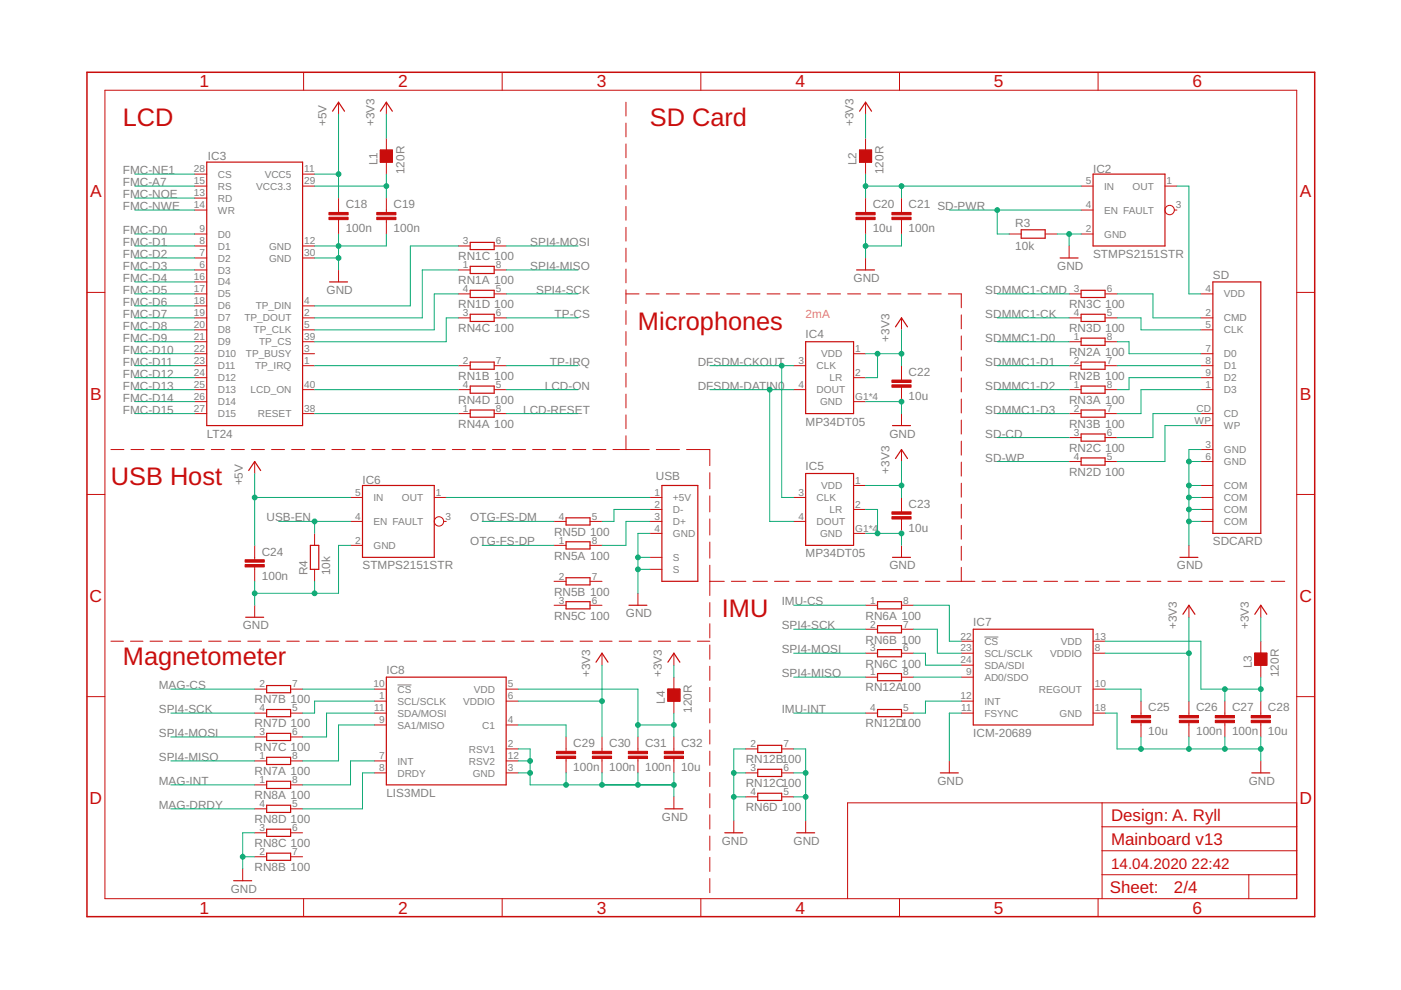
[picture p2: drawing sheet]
<svg xmlns="http://www.w3.org/2000/svg" width="297mm" height="210mm" viewBox="0 0 297 210" stroke-linecap="round" stroke-linejoin="round" font-family="sans-serif">
<path d="M208.7 135.1h3M84.3 145.2h2.9" fill="none" stroke="#808080" stroke-width=".21"/>
<g fill="none" stroke="#c90d0c" stroke-width=".21">
<path d="M22.2 19.1h252.7v171.4h-252.7zM64.4 15.3v3.8M106.5 15.3v3.8M148.6 15.3v3.8M190.7 15.3v3.8M232.8 15.3v3.8M41.3 36.9h2.5M41.3 39.5h2.5M64.2 36.9h2.5M64.2 39.5h2.5M71.8 21.7v2.5M81.9 21.7v2.5"/>
<path d="M81.9 29.3v7.6M132.7 21.7v2.9M132.7 26.1v2.9M132.7 30.5v2.9M132.7 34.9v3M132.7 39.3v3M183.5 21.7v2.5M183.5 29.3v7.6M229.2 39.5h2.6M247 39.5h2.5M41.3 52.2h2.5M41.3 54.7h2.5"/>
<path d="M41.3 42h2.5M41.3 44.5h2.5M41.3 49.6h2.5M41.3 57.2h2.5M41.3 59.8h2.5M64.2 52.2h2.5M64.2 54.7h2.5M71.8 42v3M71.8 46.6v3M71.8 57.2v2.6M81.9 42v3M81.9 46.6v3"/>
<path d="M97.2 52.2h2.5M97.2 57.2h2.5M104.8 52.2h2.5M104.8 57.2h2.5M132.7 43.8v2.9M132.7 48.2v2.9M132.7 52.6v2.9M132.7 57v3M183.5 42v3M183.5 46.6v3M183.5 54.7v2.5M191.1 42v3"/>
<path d="M191.1 46.6v3M214 49.6h2.5M221.6 49.6h2.5M226.7 52.2v2.5M229.2 44.5h2.6M229.2 49.6h2.6M249 44.5h.5M18.4 62h3.8M41.3 62.3h2.5M41.3 75h2.5M41.3 77.5h2.5M41.3 64.9h2.5"/>
<path d="M41.3 69.9h2.5M41.3 67.4h2.5M41.3 72.5h2.5M64.2 75h2.5M64.2 77.5h2.5M64.2 64.9h2.5M64.2 69.9h2.5M64.2 67.4h2.5M64.2 72.5h2.5M97.2 62.3h2.5M97.2 77.5h2.5M97.2 67.4h2.5"/>
<path d="M104.8 62.3h2.5M104.8 77.5h2.5M104.8 67.4h2.5M132.7 61.4v3M132.7 65.9v2.9M132.7 70.3v2.9M132.7 74.7v2.9M132.7 79.1v3M132.7 62.3h2.8M137 62.3h2.8M141.3 62.3h2.7M145.5 62.3h2.8"/>
<path d="M149.8 62.3h2.8M154.1 62.3h2.7M158.3 62.3h2.8M162.6 62.3h2.8M166.9 62.3h2.8M168.3 77.5h2.5M171.2 62.3h2.7M175.4 62.3h2.8M179.7 62.3h2.8M181 75h2.5M184 62.3h2.7M188.2 62.3h2.8"/>
<path d="M191.1 67.4v2.5M191.1 77.5v3.1M192.5 62.3h2.8M196.8 62.3h2.8M201.1 62.3h2.7v3M203.8 66.8v2.9M203.8 71.2v3M203.8 75.7v3M226.7 62.3h2.5M226.7 77.5h2.5M226.7 67.4h2.5M226.7 72.5h2.5"/>
<path d="M234.3 62.3h2.5M234.3 77.5h2.5M234.3 67.4h2.5M234.3 72.5h2.5M254.6 62.3h2.6M254.6 75h2.6M254.6 77.5h2.6M254.6 69.9h2.6M254.6 67.4h2.6M274.9 62h3.8M23.5 95.3h2.8M27.8 95.3h2.7"/>
<path d="M32 95.3h2.8M36.3 95.3h2.8M40.6 95.3h2.7M41.3 87.7h2.5M41.3 80.1h2.5M41.3 82.6h2.5M41.3 85.2h2.5M44.8 95.3h2.8M49.1 95.3h2.7M53.3 95.3h2.8M54 97.9v2.5M57.6 95.3h2.7"/>
<path d="M61.8 95.3h2.8M64.2 87.7h2.5M64.2 82.6h2.5M66.1 95.3h2.8M70.4 95.3h2.7M74.6 95.3h2.8M78.9 95.3h2.7M83.1 95.3h2.8M87.4 95.3h2.7M91.6 95.3h2.8M95.9 95.3h2.8M97.2 87.7h2.5"/>
<path d="M97.2 82.6h2.5M100.2 95.3h2.7M104.4 95.3h2.8M104.8 87.7h2.5M104.8 82.6h2.5M108.7 95.3h2.7M112.9 95.3h2.8M117.2 95.3h2.8M121.4 95.3h2.8M125.7 95.3h2.8M130 95.3h7.6M132.7 83.6v2.9"/>
<path d="M132.7 88v2.9M132.7 92.4v2.9M139.1 95.3h5M145.6 95.3h4.9v3.4M168.3 82.6h2.5M181 80.1h2.5M181 85.2h2.5M191.1 82.1v3.1M191.1 87.7v2.5M191.1 95.3v2.6M203.8 80.1v3M203.8 84.6v3"/>
<path d="M203.8 89.1v2.9M203.8 93.5v3M203.8 98v2.9M226.7 87.7h2.5M226.7 82.6h2.5M226.7 97.9h2.5M226.7 92.8h2.5M234.3 87.7h2.5M234.3 82.6h2.5M234.3 97.9h2.5M234.3 92.8h2.5M254.6 95.3h2.6"/>
<path d="M254.6 87.7h2.6M254.6 80.1h2.6M254.6 82.6h2.6M254.6 97.9h2.6M254.6 90.2h2.6M18.4 104.8h3.8M54 115.6v3.1M66.7 113.1v2.5M74.3 105.5h2.6M74.3 110.6h2.6M74.3 115.6h2.6M92.1 105.5h2.5"/>
<path d="M94.1 110.6h.5M117.5 110.6h2.5M117.5 115.6h2.5M125.1 110.6h2.5M125.1 115.6h2.5M137.8 105.5h2.5M137.8 108h2.5M137.8 110.6h2.5M137.8 113.1h2.5M137.8 118.2h2.5M150.5 100.2v3.4M150.5 105.1v3.4"/>
<path d="M150.5 110v3.4M150.5 114.9v3.4M150.5 119.8v6.5M168.3 105.5h2.5M168.3 110.6h2.5M181 102.9h2.5M181 108h2.5M181 113.1h2.5M191.1 105.5v3M191.1 110v3.1M191.1 115.6v2.6M203.8 102.4v3"/>
<path d="M203.8 106.9v3M203.8 111.4v2.9M203.8 115.8v3M252.1 115.6v2.6M254.6 102.9h2.6M254.6 105.5h2.6M254.6 108h2.6M254.6 110.6h2.6M274.9 104.8h3.8M23.5 136h2.7M27.7 136h2.6M31.8 136h2.7"/>
<path d="M35.9 136h2.7M40.1 136h2.6M44.2 136h2.7M48.4 136h2.6M52.5 136h2.7M54 120.2v3.1M54 128.3v2.6M56.7 136h2.6M60.8 136h2.7M65 136h2.6M66.7 120.7v2.6M69.1 136h2.7"/>
<path d="M73.3 136h2.6M77.4 136h2.6M81.5 136h2.7M85.7 136h2.6M89.8 136h2.7M94 136h2.6M98.1 136h2.7M102.3 136h2.6M106.4 136h2.7M110.6 136h2.6M114.7 136h2.6M117.5 123.3h2.5"/>
<path d="M117.5 128.3h2.5M118.8 136h2.7M123 136h2.6M125.1 123.3h2.5M125.1 128.3h2.5M127.1 136h2.7M127.6 138.5v2.5M131.3 136h2.6M135.3 125.8v2.5M135.4 136h2.7M137.8 120.7h2.5M139.6 136h2.6"/>
<path d="M142.9 138.5v2.5M143.7 136h2.6M147.8 136h2.7M150.5 127.8v2.9M150.5 132.2v3.1M150.5 136.8v3M150.5 123.3h3.1M155.1 123.3h3M159.6 123.3h3.1M164.2 123.3h3.1M168.8 123.3h3M173.3 123.3h3.1"/>
<path d="M177.9 123.3h3.1M182.5 123.3h3M183.5 128.3h2.6M183.5 138.5h2.6M183.5 133.4h2.6M187 123.3h3.1M191.1 128.3h2.6M191.1 138.5h2.6M191.1 133.4h2.6M191.6 123.3h3.1M196.2 123.3h3.1M200.7 123.3h6"/>
<path d="M203.8 136h2.6M203.8 120.3v3M203.8 138.5h2.6M208.2 123.3h2.9M212.6 123.3h2.9M217 123.3h2.8M221.3 123.3h2.9M225.7 123.3h2.9M230.1 123.3h2.9M231.8 136h2.5M231.8 138.5h2.5M234.5 123.3h2.9"/>
<path d="M238.9 123.3h2.8M243.2 123.3h2.9M247.6 123.3h2.9M252 123.3h2.9M252.1 128.3v2.6M256.4 123.3h2.8M260.8 123.3h2.8M265.1 123.3h2.9M267.3 128.3v2.6M267.3 136v7.6M269.5 123.3h2.9M18.4 147.7h3.8"/>
<path d="M54 146.1h2.5M54 151.2h2.5M54 156.3h2.5M61.6 146.1h2.6M61.6 151.2h2.6M61.6 156.3h2.6M79.4 146.1h2.5M79.4 151.2h2.5M79.4 148.7h2.5M79.4 153.7h2.5M107.3 146.1h2.6M107.3 148.7h2.6"/>
<path d="M107.3 158.8h2.6M107.3 153.7h2.6M120 156.3v3M127.6 156.3v3M135.3 156.3v3M142.9 143.6v7.6M142.9 156.3v3M150.5 141.3v3M150.5 145.8v3M150.5 150.3v3M150.5 154.8v3M150.5 159.3v3"/>
<path d="M158.1 158.8h2.6M165.7 158.8h2.6M183.5 143.6h2.6M183.5 151.2h2.6M191.1 143.6h2.6M191.1 151.2h2.6M203.8 141h2.6M203.8 143.6h2.6M203.8 151.2h2.6M203.8 148.7h2.6M231.8 146.1h2.5M231.8 151.2h2.5"/>
<path d="M241.9 148.7v3M241.9 153.2v3.1M252.1 148.7v3M252.1 153.2v3.1M259.7 148.7v3M259.7 153.2v3.1M267.3 148.7v3M267.3 153.2v3.1M274.9 147.7h3.8M54 161.3h2.5M54 166.4h2.5M54 171.5h2.5"/>
<path d="M54 176.6h2.5M61.6 161.3h2.6M61.6 166.4h2.6M61.6 171.5h2.6M61.6 176.6h2.6M79.4 163.9h2.5M79.4 161.3h2.5M107.3 163.9h2.6M107.3 161.3h2.6M120 160.8v3.1M127.6 160.8v3.1M135.3 160.8v3.1"/>
<path d="M142.9 160.8v3.1M142.9 169v2.5M150.5 163.8v3M150.5 168.3v3M150.5 172.8v3M150.5 177.3v3M155.6 174v2.6M158.1 163.9h2.6M158.1 169h2.6M165.7 163.9h2.6M165.7 169h2.6M170.8 174v2.6"/>
<path d="M201.3 161.3v2.6M233.7 170.2v20.3M233.7 175.3h41.2M267.3 161.3v2.6M274.9 170.2h-95.2v20.3M51.5 184.2v2.5M54 181.7h2.5M61.6 181.7h2.6M64.4 190.5v3.9M106.5 190.5v3.9M148.6 190.5v3.9M150.5 181.8v3"/>
<path d="M150.5 186.3v3M190.7 190.5v3.9M232.8 190.5v3.9M233.7 185.5h41.2M233.7 180.4h41.2M264.8 185.5v5"/>
<circle cx="248" cy="44.5" r=".99"/>
<circle cx="93.1" cy="110.6" r=".99"/>
</g>
<path d="M18.4 15.3h260.3v179.1h-260.3z" fill="none" stroke="#c90d0c" stroke-width=".32"/>
<g fill="none" stroke="#c90d0c" stroke-width=".25">
<path d="M43.8 34.4h20.4v55.8h-20.4zM70.5 23.6l1.3-1.9 1.2 1.9M80.6 31.8h2.6v2.6h-2.6zM80.6 23.6l1.3-1.9 1.3 1.9M182.2 31.8h2.6v2.6h-2.6zM182.2 23.6l1.3-1.9 1.3 1.9M231.8 36.9h15.2v15.3h-15.2zM69.9 59.8h3.8M99.7 51.4h5.1v1.5h-5.1zM99.7 56.5h5.1v1.5h-5.1zM181.6 57.2h3.8M216.5 48.7h5.1v1.8h-5.1z"/>
<path d="M224.8 54.7h3.8M257.2 59.8h10.1v53.3h-10.1zM99.7 61.6h5.1v1.5h-5.1zM99.7 66.6h5.1v1.6h-5.1zM99.7 76.8h5.1v1.5h-5.1zM170.8 72.5h10.2v15.2h-10.2zM189.9 69.3l1.2-1.9 1.3 1.9M229.2 61.6h5.1v1.5h-5.1zM229.2 66.6h5.1v1.6h-5.1zM229.2 71.7h5.1v1.5h-5.1zM229.2 76.8h5.1v1.5h-5.1zM52.7 99.8l1.3-1.9 1.3 1.9"/>
<path d="M99.7 81.9h5.1v1.5h-5.1zM99.7 86.9h5.1v1.6h-5.1zM189.2 90.2h3.8M189.9 97.2l1.2-1.9 1.3 1.9M229.2 81.9h5.1v1.5h-5.1zM229.2 86.9h5.1v1.6h-5.1zM229.2 92h5.1v1.5h-5.1zM229.2 97.1h5.1v1.5h-5.1zM65.8 115.6h1.8v5.1h-1.8zM76.9 102.9h15.2v15.3h-15.2zM120 109.8h5.1v1.5h-5.1zM120 114.9h5.1v1.5h-5.1z"/>
<path d="M140.3 102.9h7.7v20.4h-7.7zM170.8 100.4h10.2v15.2h-10.2zM189.2 118.2h3.8M250.2 118.2h3.8M52.1 130.9h3.8M120 122.5h5.1v1.5h-5.1zM120 127.6h5.1v1.5h-5.1zM133.3 128.3h3.9M186.1 127.6h5v1.5h-5zM186.1 132.7h5v1.5h-5zM186.1 137.7h5v1.6h-5zM206.4 133.4h25.4v20.3h-25.4z"/>
<path d="M250.8 130.2l1.3-1.9 1.2 1.9M266 130.2l1.3-1.9 1.3 1.9M266 138.5h2.6v2.5h-2.6zM56.5 145.4h5.1v1.5h-5.1zM56.5 150.4h5.1v1.6h-5.1zM56.5 155.5h5.1v1.5h-5.1zM81.9 143.6h25.4v22.8h-25.4zM126.4 140.4l1.2-1.9 1.3 1.9M141.6 146.1h2.5v2.6h-2.5zM141.6 140.4l1.3-1.9 1.2 1.9M160.7 158h5v1.6h-5zM186.1 142.8h5v1.5h-5z"/>
<path d="M186.1 150.4h5v1.6h-5zM56.5 160.6h5.1v1.5h-5.1zM56.5 165.7h5.1v1.5h-5.1zM56.5 170.7h5.1v1.6h-5.1zM56.5 175.8h5.1v1.5h-5.1zM141 171.5h3.8M153.7 176.6h3.8M160.7 163.1h5v1.5h-5zM160.7 168.2h5v1.5h-5zM168.9 176.6h3.8M199.4 163.9h3.8M265.4 163.9h3.8"/>
<path d="M49.6 186.7h3.8M56.5 180.9h5.1v1.5h-5.1z"/>
</g>
<g fill="#c90d0c" stroke="#c90d0c" stroke-width=".21">
<path d="M69.7 46.1h4.1v.5h-4.1z"/>
<path d="M69.7 45h4.1v.6h-4.1z"/>
<path d="M80.6 31.8h2.6v2.6h-2.6z"/>
<path d="M79.9 46.1h4v.5h-4z"/>
<path d="M79.9 45h4v.6h-4z"/>
<path d="M182.2 31.8h2.6v2.6h-2.6z"/>
<path d="M189.1 46.1h4.1v.5h-4.1z"/>
<path d="M189.1 45h4.1v.6h-4.1z"/>
<path d="M181.5 46.1h4v.5h-4z"/>
<path d="M181.5 45h4v.6h-4z"/>
<path d="M52 119.7h4v.5h-4z"/>
<path d="M52 118.7h4v.5h-4z"/>
<path d="M239.9 152.7h4v.5h-4z"/>
<path d="M239.9 151.7h4v.5h-4z"/>
<path d="M266 138.5h2.6v2.5h-2.6z"/>
<path d="M250 152.7h4.1v.5h-4.1z"/>
<path d="M250 151.7h4.1v.5h-4.1z"/>
<path d="M257.7 152.7h4v.5h-4z"/>
<path d="M257.7 151.7h4v.5h-4z"/>
<path d="M265.3 152.7h4v.5h-4z"/>
<path d="M265.3 151.7h4v.5h-4z"/>
<path d="M141.6 146.1h2.5v2.6h-2.5z"/>
<path d="M118 160.3h4v.5h-4z"/>
<path d="M118 159.3h4v.5h-4z"/>
<path d="M140.8 160.3h4.1v.5h-4.1z"/>
<path d="M140.8 159.3h4.1v.5h-4.1z"/>
<path d="M125.6 160.3h4.1v.5h-4.1z"/>
<path d="M125.6 159.3h4.1v.5h-4.1z"/>
<path d="M133.2 160.3h4.1v.5h-4.1z"/>
<path d="M133.2 159.3h4.1v.5h-4.1z"/>
<path d="M189.1 81.6h4.1v.5h-4.1z"/>
<path d="M189.1 80.6h4.1v.5h-4.1z"/>
<path d="M189.1 109.5h4.1v.5h-4.1z"/>
<path d="M189.1 108.5h4.1v.5h-4.1z"/>
</g>
<g fill="none" stroke="#0dab76" stroke-width=".21">
<path d="M28.6 36.9h12.7M28.6 39.5h12.7M66.7 36.9h5.1M66.7 39.5h15.2M71.8 24.2v17.8M81.9 24.2v5.1M81.9 36.9v5.1M183.5 24.2v5.1M183.5 36.9v5.1M183.5 39.5h45.7M191.1 39.5v2.5M249.5 39.5h2.6v22.8h2.5"/>
<path d="M28.6 54.7h12.7M28.6 52.2h12.7M28.6 49.6h12.7M28.6 57.2h12.7M28.6 42h12.7M28.6 44.5h12.7M28.6 59.8h12.7M66.7 54.7h5.1M71.8 49.6v7.6M81.9 49.6v2.6h-15.2M97.2 52.2h-10.2v12.7h-20.3M97.2 57.2h-7.7v10.2h-22.8"/>
<path d="M107.3 52.2h15.3M107.3 57.2h15.3M183.5 49.6v5.1M191.1 49.6v2.6h-7.6M201.3 44.5h27.9M211.4 44.5v5.1h2.6M224.1 49.6h5.1M226.7 49.6v2.6M28.6 75h12.7M28.6 62.3h12.7M28.6 64.9h12.7M28.6 67.4h12.7"/>
<path d="M28.6 69.9h12.7M28.6 72.5h12.7M28.6 77.5h12.7M66.7 77.5h30.5M97.2 62.3h-5.1v7.6h-25.4M97.2 67.4h-2.6v5.1h-27.9M107.3 62.3h15.3M107.3 67.4h15.3M107.3 77.5h15.3M150.5 77.5h17.8M165.7 77.5v28h2.6M183.5 75h7.6"/>
<path d="M186.1 75v5.1h-2.6M191.1 69.9v7.6M211.4 62.3h15.3M211.4 67.4h15.3M211.4 72.5h15.3M211.4 77.5h15.3M236.8 72.5h2.6v2.5h15.2M236.8 67.4h5.1v2.5h12.7M236.8 62.3h7.7v5.1h10.1M236.8 77.5h17.8M28.6 80.1h12.7M28.6 85.2h12.7"/>
<path d="M28.6 82.6h12.7M28.6 87.7h12.7M66.7 82.6h30.5M66.7 87.7h30.5M107.3 82.6h15.3M107.3 87.7h15.3M150.5 82.6h17.8M163.2 82.6v28h5.1M183.5 85.2h7.6v2.5M191.1 97.9v7.6M211.4 97.9h15.3M211.4 82.6h15.3"/>
<path d="M211.4 87.7h15.3M211.4 92.8h15.3M252.1 97.9h2.5M254.6 95.3h-2.5v20.3M254.6 80.1h-15.2v2.5h-2.6M254.6 90.2h-7.6v7.7h-10.2M254.6 82.6h-12.7v5.1h-5.1M254.6 87.7h-10.1v5.1h-7.7M54 105.5h20.3M54 100.4v15.2M59.1 110.6h15.2M66.7 110.6v2.5"/>
<path d="M74.3 115.6h-2.5v10.2h-17.8M94.6 105.5h43.2M102.2 110.6h15.3M102.2 115.6h15.3M135.3 118.2h2.5M137.8 108h-7.6v2.6h-2.6M137.8 110.6h-5.1v5h-5.1M137.8 113.1h-2.5v12.7M183.5 113.1h7.6v2.5M183.5 108h2.6v5.1M183.5 102.9h7.6M252.1 102.9h2.5"/>
<path d="M252.1 105.5h2.5M252.1 108h2.5M252.1 110.6h2.5M54 123.3v5M66.7 123.3v2.5M135.3 120.7h2.5M168.3 138.5h15.2M168.3 133.4h15.2M168.3 128.3h15.2M193.7 138.5h2.5v2.5h7.6M193.7 133.4h5v5.1h5.1M193.7 128.3h7.6v7.7h2.5"/>
<path d="M234.3 138.5h17.8M234.3 136h20.3v10.1h12.7M252.1 130.9v17.8M267.3 130.9v5.1M36.2 151.2h17.8M36.2 146.1h17.8M36.2 156.3h17.8M64.2 146.1h15.2M79.4 148.7h-12.7v2.5h-2.5M79.4 153.7h-7.6v7.6h-7.6M79.4 151.2h-10.2v5.1h-5M109.9 148.7h17.7"/>
<path d="M109.9 146.1h25.4v10.2M109.9 158.8h2.5v7.6h30.5M109.9 153.7h10.1v2.6M127.6 141v15.3M135.3 153.7h7.6M142.9 141v2.6M142.9 151.2v5.1M158.1 158.8h-2.5v15.2M168.3 151.2h15.2M168.3 158.8h2.5v15.2M168.3 143.6h15.2M193.7 143.6h10.1"/>
<path d="M203.8 148.7h-7.6v2.5h-2.5M203.8 151.2h-2.5v10.1M234.3 151.2h2.5v7.6h30.5M234.3 146.1h7.6v2.6M241.9 156.3v2.5M252.1 156.3v2.5M259.7 146.1v2.6M259.7 156.3v2.5M267.3 143.6v5.1M267.3 156.3v5M36.2 166.4h17.8M36.2 161.3h17.8"/>
<path d="M36.2 171.5h17.8M54 176.6h-2.5v7.6M79.4 163.9h-2.5v7.6h-12.7M79.4 161.3h-5.1v5.1h-10.1M109.9 163.9h2.5M109.9 161.3h2.5M120 163.9v2.5M127.6 163.9v2.5M135.3 163.9v2.5M142.9 163.9v5.1M155.6 163.9h2.5M155.6 169h2.5"/>
<path d="M168.3 163.9h2.5M168.3 169h2.5M51.5 181.7h2.5"/>
</g>
<g fill="#0dab76" stroke="#0dab76" stroke-width=".21">
<circle cx="252.1" cy="138.5" r=".51"/>
<circle cx="127.6" cy="148.7" r=".51"/>
<circle cx="186.1" cy="75" r=".51"/>
<circle cx="191.1" cy="75" r=".51"/>
<circle cx="191.1" cy="102.9" r=".51"/>
<circle cx="71.8" cy="52.2" r=".51"/>
<circle cx="71.8" cy="54.7" r=".51"/>
<circle cx="252.1" cy="97.9" r=".51"/>
<circle cx="252.1" cy="102.9" r=".51"/>
<circle cx="252.1" cy="105.5" r=".51"/>
<circle cx="252.1" cy="108" r=".51"/>
<circle cx="252.1" cy="110.6" r=".51"/>
<circle cx="226.7" cy="49.6" r=".51"/>
<circle cx="183.5" cy="52.2" r=".51"/>
<circle cx="135.3" cy="118.2" r=".51"/>
<circle cx="135.3" cy="120.7" r=".51"/>
<circle cx="66.7" cy="125.8" r=".51"/>
<circle cx="54" cy="125.8" r=".51"/>
<circle cx="259.7" cy="158.8" r=".51"/>
<circle cx="252.1" cy="158.8" r=".51"/>
<circle cx="241.9" cy="158.8" r=".51"/>
<circle cx="267.3" cy="158.8" r=".51"/>
<circle cx="112.4" cy="161.3" r=".51"/>
<circle cx="112.4" cy="163.9" r=".51"/>
<circle cx="142.9" cy="166.4" r=".51"/>
<circle cx="120" cy="166.4" r=".51"/>
<circle cx="127.6" cy="166.4" r=".51"/>
<circle cx="135.3" cy="166.4" r=".51"/>
<circle cx="191.1" cy="85.2" r=".51"/>
<circle cx="191.1" cy="113.1" r=".51"/>
<circle cx="186.1" cy="113.1" r=".51"/>
<circle cx="170.8" cy="163.9" r=".51"/>
<circle cx="170.8" cy="169" r=".51"/>
<circle cx="155.6" cy="163.9" r=".51"/>
<circle cx="155.6" cy="169" r=".51"/>
<circle cx="51.5" cy="181.7" r=".51"/>
<circle cx="71.8" cy="36.9" r=".51"/>
<circle cx="54" cy="105.5" r=".51"/>
<circle cx="81.9" cy="39.5" r=".51"/>
<circle cx="211.4" cy="44.5" r=".51"/>
<circle cx="183.5" cy="39.5" r=".51"/>
<circle cx="191.1" cy="39.5" r=".51"/>
<circle cx="66.7" cy="110.6" r=".51"/>
<circle cx="259.7" cy="146.1" r=".51"/>
<circle cx="267.3" cy="146.1" r=".51"/>
<circle cx="135.3" cy="153.7" r=".51"/>
<circle cx="142.9" cy="153.7" r=".51"/>
<circle cx="165.7" cy="77.5" r=".51"/>
<circle cx="163.2" cy="82.6" r=".51"/>
</g>
<g font-size="5.4" fill="#c90d0c">
<text x="26.1" y="26.8">LCD</text>
<text x="137.8" y="26.8">SD Card</text>
<text x="135.3" y="69.9">Microphones</text>
<text x="23.5" y="102.9">USB Host</text>
<text x="153" y="130.9">IMU</text>
<text x="26.1" y="141">Magnetometer</text>
</g>
<g font-size="3.7" fill="#c90d0c">
<text x="42.3" y="18.5">1</text>
<text x="84.4" y="18.5">2</text>
<text x="126.5" y="18.5">3</text>
<text x="168.6" y="18.5">4</text>
<text x="210.7" y="18.5">5</text>
<text x="252.9" y="18.5">6</text>
<text x="19.1" y="41.9">A</text>
<text x="275.6" y="41.9">A</text>
<text x="19.1" y="84.7">B</text>
<text x="275.6" y="84.7">B</text>
<text x="19" y="127.6">C</text>
<text x="275.5" y="127.6">C</text>
<text x="19" y="170.4">D</text>
<text x="275.5" y="170.4">D</text>
<text x="42.3" y="193.7">1</text>
<text x="84.4" y="193.7">2</text>
<text x="126.5" y="193.7">3</text>
<text x="168.6" y="193.7">4</text>
<text x="210.7" y="193.7">5</text>
<text x="252.9" y="193.7">6</text>
</g>
<g font-size="3.6" fill="#c90d0c">
<text x="235.6" y="174">Design: A. Ryll</text>
<text x="235.6" y="179.1">Mainboard v13</text>
<text x="235.3" y="189.4">Sheet:</text>
<text x="248.9" y="189.3">2/4</text>
</g>
<g font-size="3.2" fill="#c90d0c">
<text x="235.6" y="184.2">14.04.2020</text>
<text x="252.6" y="184.2">22:42</text>
</g>
<g font-size="2.5" fill="#808080">
<text x="69.2" y="26.8" transform="rotate(-90 69.2 26.8)">+5V</text>
<text x="79.4" y="26.8" transform="rotate(-90 79.4 26.8)">+3V3</text>
<text x="181" y="26.8" transform="rotate(-90 181 26.8)">+3V3</text>
<text x="44.1" y="33.9">IC3</text>
<text x="80" y="35" transform="rotate(-90 80 35)">L1</text>
<text x="181.6" y="35" transform="rotate(-90 181.6 35)">L2</text>
<text x="26.1" y="42">FMC-NOE</text>
<text x="26.1" y="36.9">FMC-NE1</text>
<text x="26.1" y="39.5">FMC-A7</text>
<text x="85.7" y="36.9" transform="rotate(-90 85.7 36.9)">120R</text>
<text x="187.3" y="36.9" transform="rotate(-90 187.3 36.9)">120R</text>
<text x="231.8" y="36.7">IC2</text>
<text x="26.1" y="44.5">FMC-NWE</text>
<text x="73.3" y="44.1">C18</text>
<text x="83.4" y="44.1">C19</text>
<text x="185" y="44.1">C20</text>
<text x="192.6" y="44.1">C21 SD-PWR</text>
<text x="26.1" y="49.6">FMC-D0</text>
<text x="26.1" y="52.1">FMC-D1</text>
<text x="73.3" y="49.2">100n</text>
<text x="83.4" y="49.2">100n</text>
<text x="112.4" y="52.1">SPI4-MOSI</text>
<text x="185" y="49.2">10u</text>
<text x="192.6" y="49.2">100n</text>
<text x="215.3" y="52.9">10k</text>
<text x="215.3" y="48.1">R3</text>
<text x="26.1" y="54.7">FMC-D2</text>
<text x="26.1" y="57.2">FMC-D3</text>
<text x="26.1" y="59.8">FMC-D4</text>
<text x="97.2" y="55.2">RN1C 100</text>
<text x="112.4" y="57.2">SPI4-MISO</text>
<text x="181" y="59.8">GND</text>
<text x="224.1" y="57.2">GND</text>
<text x="231.8" y="54.7">STMPS2151STR</text>
<text x="257.2" y="59.3">SD</text>
<text x="26.1" y="62.3">FMC-D5</text>
<text x="26.1" y="64.8">FMC-D6</text>
<text x="69.2" y="62.3">GND</text>
<text x="97.2" y="60.3">RN1A 100</text>
<text x="97.2" y="65.4">RN1D 100</text>
<text x="113.7" y="62.3">SPI4-SCK</text>
<text x="208.9" y="62.3">SDMMC1-CMD</text>
<text x="226.7" y="65.4">RN3C 100</text>
<text x="26.1" y="67.4">FMC-D7</text>
<text x="26.1" y="69.9">FMC-D8</text>
<text x="97.2" y="70.4">RN4C 100</text>
<text x="117.6" y="67.4">TP-CS</text>
<text x="170.8" y="71.7">IC4</text>
<text x="208.9" y="67.4">SDMMC1-CK</text>
<text x="226.7" y="70.4">RN3D 100</text>
<text x="26.1" y="72.5">FMC-D9</text>
<text x="26.1" y="75">FMC-D10</text>
<text x="26.1" y="77.5">FMC-D11</text>
<text x="116.6" y="77.5">TP-IRQ</text>
<text x="148" y="77.5">DFSDM-CKOUT</text>
<text x="188.6" y="72.5" transform="rotate(-90 188.6 72.5)">+3V3</text>
<text x="208.9" y="72.5">SDMMC1-D0</text>
<text x="208.9" y="77.5">SDMMC1-D1</text>
<text x="226.7" y="75.5">RN2A 100</text>
<text x="26.1" y="82.6">FMC-D13</text>
<text x="26.1" y="80.1">FMC-D12</text>
<text x="97.2" y="80.6">RN1B 100</text>
<text x="115.5" y="82.6">LCD-ON</text>
<text x="148" y="82.6">DFSDM-DATIN0</text>
<text x="192.6" y="79.7">C22</text>
<text x="208.9" y="82.6">SDMMC1-D2</text>
<text x="226.7" y="80.6">RN2B 100</text>
<text x="26.1" y="85.2">FMC-D14</text>
<text x="26.1" y="87.7">FMC-D15</text>
<text x="97.2" y="85.7">RN4D 100</text>
<text x="110.9" y="87.7">LCD-RESET</text>
<text x="192.6" y="84.8">10u</text>
<text x="208.9" y="87.7">SDMMC1-D3</text>
<text x="226.7" y="85.7">RN3A 100</text>
<text x="43.8" y="92.8">LT24</text>
<text x="97.2" y="90.7">RN4A 100</text>
<text x="170.8" y="90.2">MP34DT05</text>
<text x="188.6" y="92.8">GND</text>
<text x="208.9" y="92.8">SD-CD</text>
<text x="226.7" y="90.7">RN3B 100</text>
<text x="226.7" y="95.8">RN2C 100</text>
<text x="139.1" y="101.7">USB</text>
<text x="170.8" y="99.6">IC5</text>
<text x="188.6" y="100.4" transform="rotate(-90 188.6 100.4)">+3V3</text>
<text x="208.9" y="97.9">SD-WP</text>
<text x="226.7" y="100.9">RN2D 100</text>
<text x="51.5" y="102.9" transform="rotate(-90 51.5 102.9)">+5V</text>
<text x="76.8" y="102.7">IC6</text>
<text x="192.6" y="107.6">C23</text>
<text x="56.5" y="110.6">USB-EN</text>
<text x="99.7" y="110.6">OTG-FS-DM</text>
<text x="117.5" y="113.6">RN5D 100</text>
<text x="192.6" y="112.7">10u</text>
<text x="55.5" y="117.8">C24</text>
<text x="99.7" y="115.6">OTG-FS-DP</text>
<text x="117.5" y="118.7">RN5A 100</text>
<text x="170.8" y="118.2">MP34DT05</text>
<text x="257.2" y="115.6">SDCARD</text>
<text x="55.5" y="122.9">100n</text>
<text x="65.2" y="122" transform="rotate(-90 65.2 122)">R4</text>
<text x="70" y="122" transform="rotate(-90 70 122)">10k</text>
<text x="76.8" y="120.7">STMPS2151STR</text>
<text x="188.6" y="120.7">GND</text>
<text x="249.5" y="120.7">GND</text>
<text x="117.5" y="126.3">RN5B 100</text>
<text x="117.5" y="131.4">RN5C 100</text>
<text x="132.7" y="130.9">GND</text>
<text x="165.7" y="128.3">IMU-CS</text>
<text x="183.5" y="131.4">RN6A 100</text>
<text x="51.5" y="133.4">GND</text>
<text x="165.7" y="133.4">SPI4-SCK</text>
<text x="183.5" y="136.5">RN6B 100</text>
<text x="206.4" y="132.6">IC7</text>
<text x="249.5" y="133.4" transform="rotate(-90 249.5 133.4)">+3V3</text>
<text x="264.8" y="133.4" transform="rotate(-90 264.8 133.4)">+3V3</text>
<text x="81.9" y="142.8">IC8</text>
<text x="125.1" y="143.6" transform="rotate(-90 125.1 143.6)">+3V3</text>
<text x="140.3" y="143.6" transform="rotate(-90 140.3 143.6)">+3V3</text>
<text x="165.7" y="138.5">SPI4-MOSI</text>
<text x="165.7" y="143.6">SPI4-MISO</text>
<text x="183.5" y="141.5">RN6C 100</text>
<text x="265.4" y="141.7" transform="rotate(-90 265.4 141.7)">L3</text>
<text x="271.1" y="143.6" transform="rotate(-90 271.1 143.6)">120R</text>
<text x="33.7" y="146.1">MAG-CS</text>
<text x="54" y="149.2">RN7B 100</text>
<text x="141" y="149.3" transform="rotate(-90 141 149.3)">L4</text>
<text x="183.5" y="146.6">RN12A100</text>
<text x="33.7" y="151.2">SPI4-SCK</text>
<text x="54" y="154.2">RN7D 100</text>
<text x="146.7" y="151.2" transform="rotate(-90 146.7 151.2)">120R</text>
<text x="165.7" y="151.2">IMU-INT</text>
<text x="183.5" y="154.2">RN12D100</text>
<text x="243.4" y="155.9">10u</text>
<text x="243.4" y="150.8">C25</text>
<text x="253.6" y="155.9">100n</text>
<text x="253.6" y="150.8">C26</text>
<text x="261.2" y="155.9">100n</text>
<text x="261.2" y="150.8">C27</text>
<text x="268.8" y="155.9">10u</text>
<text x="268.8" y="150.8">C28</text>
<text x="33.7" y="156.3">SPI4-MOSI</text>
<text x="33.7" y="161.3">SPI4-MISO</text>
<text x="54" y="159.3">RN7C 100</text>
<text x="121.5" y="158.4">C29</text>
<text x="129.2" y="158.4">C30</text>
<text x="136.8" y="158.4">C31</text>
<text x="144.4" y="158.4">C32</text>
<text x="158.1" y="161.8">RN12B100</text>
<text x="206.4" y="156.3">ICM-20689</text>
<text x="33.7" y="166.4">MAG-INT</text>
<text x="54" y="164.4">RN7A 100</text>
<text x="121.5" y="163.5">100n</text>
<text x="129.2" y="163.5">100n</text>
<text x="136.8" y="163.5">100n</text>
<text x="144.4" y="163.5">10u</text>
<text x="158.1" y="166.9">RN12C100</text>
<text x="198.7" y="166.4">GND</text>
<text x="264.8" y="166.4">GND</text>
<text x="33.7" y="171.5">MAG-DRDY</text>
<text x="54" y="169.5">RN8A 100</text>
<text x="81.9" y="169">LIS3MDL</text>
<text x="158.1" y="172">RN6D 100</text>
<text x="54" y="174.5">RN8D 100</text>
<text x="54" y="179.6">RN8C 100</text>
<text x="140.3" y="174">GND</text>
<text x="153" y="179.1">GND</text>
<text x="168.3" y="179.1">GND</text>
<text x="54" y="184.7">RN8B 100</text>
<text x="48.9" y="189.3">GND</text>
</g>
<text font-size="2.5" fill="#c8c832" x="170.8" y="67.4">2mA</text>
<g font-size="2.1" fill="#808080">
<text x="41.1" y="36.6">28</text>
<text x="41.1" y="39.1">15</text>
<text x="41.1" y="41.6">13</text>
<text x="46.2" y="37.7">CS</text>
<text x="46.2" y="40.2">RS</text>
<text x="54.3" y="40.2">VCC3.3</text>
<text x="56.1" y="37.7">VCC5</text>
<text x="64.5" y="36.6">11</text>
<text x="64.5" y="39.1">29</text>
<text x="230.2" y="39.1">5</text>
<text x="234.1" y="40.2">IN</text>
<text x="240.1" y="40.2">OUT</text>
<text x="247.4" y="39.1">1</text>
<text x="41.1" y="44.2">14</text>
<text x="46.2" y="42.8">RD</text>
<text x="46.2" y="45.3">WR</text>
<text x="230.2" y="44.2">4</text>
<text x="234.1" y="45.3">EN FAULT</text>
<text x="249.3" y="44.2">3</text>
<text x="42.3" y="49.3">9</text>
<text x="42.3" y="51.8">8</text>
<text x="46.2" y="50.4">D0</text>
<text x="46.2" y="52.9">D1</text>
<text x="57" y="52.9">GND</text>
<text x="64.5" y="51.8">12</text>
<text x="98.2" y="51.8">3</text>
<text x="105.1" y="51.8">6</text>
<text x="230.2" y="49.3">2</text>
<text x="234.1" y="50.4">GND</text>
<text x="41.1" y="59.4">16</text>
<text x="42.3" y="54.3">7</text>
<text x="42.3" y="56.9">6</text>
<text x="46.2" y="55.4">D2</text>
<text x="46.2" y="58">D3</text>
<text x="57" y="55.5">GND</text>
<text x="64.5" y="54.3">30</text>
<text x="98.2" y="56.9">1</text>
<text x="105.1" y="56.9">8</text>
<text x="41.1" y="62">17</text>
<text x="41.1" y="64.5">18</text>
<text x="46.2" y="60.5">D4</text>
<text x="46.2" y="63.1">D5</text>
<text x="46.2" y="65.6">D6</text>
<text x="54.2" y="65.6">TP_DIN</text>
<text x="64.5" y="64.5">4</text>
<text x="98.2" y="62">4</text>
<text x="105.1" y="62">5</text>
<text x="227.7" y="62">3</text>
<text x="234.7" y="62">6</text>
<text x="255.6" y="62">4</text>
<text x="259.5" y="63.1">VDD</text>
<text x="41.1" y="67">19</text>
<text x="41.1" y="69.6">20</text>
<text x="46.2" y="68.1">D7</text>
<text x="46.2" y="70.7">D8</text>
<text x="51.8" y="68.1">TP_DOUT</text>
<text x="53.7" y="70.7">TP_CLK</text>
<text x="64.5" y="69.6">5</text>
<text x="64.5" y="67">2</text>
<text x="98.2" y="67">3</text>
<text x="105.1" y="67">6</text>
<text x="227.7" y="67">4</text>
<text x="234.7" y="67">5</text>
<text x="255.6" y="67">2</text>
<text x="255.6" y="69.6">5</text>
<text x="259.5" y="68.1">CMD</text>
<text x="259.5" y="70.7">CLK</text>
<text x="41.1" y="72.1">21</text>
<text x="41.1" y="74.6">22</text>
<text x="41.1" y="77.2">23</text>
<text x="46.2" y="73.2">D9</text>
<text x="46.2" y="75.8">D10</text>
<text x="52.1" y="75.8">TP_BUSY</text>
<text x="54.9" y="73.2">TP_CS</text>
<text x="64.5" y="74.6">3</text>
<text x="64.5" y="77.2">1</text>
<text x="64.5" y="72.1">39</text>
<text x="98.2" y="77.2">2</text>
<text x="105.1" y="77.2">7</text>
<text x="169.3" y="77.2">3</text>
<text x="174.1" y="75.8">VDD</text>
<text x="181.3" y="74.6">1</text>
<text x="227.7" y="72.1">1</text>
<text x="227.7" y="77.2">2</text>
<text x="234.7" y="72.1">8</text>
<text x="234.7" y="77.2">7</text>
<text x="255.6" y="74.6">7</text>
<text x="255.6" y="77.2">8</text>
<text x="259.5" y="75.8">D0</text>
<text x="41.1" y="79.7">24</text>
<text x="41.1" y="82.3">25</text>
<text x="46.2" y="78.3">D11</text>
<text x="46.2" y="80.8">D12</text>
<text x="46.2" y="83.4">D13</text>
<text x="53.1" y="83.4">LCD_ON</text>
<text x="54.1" y="78.3">TP_IRQ</text>
<text x="64.5" y="82.3">40</text>
<text x="98.2" y="82.3">4</text>
<text x="105.1" y="82.3">5</text>
<text x="169.3" y="82.3">4</text>
<text x="173.1" y="83.4">DOUT</text>
<text x="173.1" y="78.3">CLK</text>
<text x="175.9" y="80.8">LR</text>
<text x="181.3" y="79.7">2</text>
<text x="227.7" y="82.3">1</text>
<text x="234.7" y="82.3">8</text>
<text x="255.6" y="79.7">9</text>
<text x="255.6" y="82.3">1</text>
<text x="259.5" y="78.3">D1</text>
<text x="259.5" y="80.8">D2</text>
<text x="259.5" y="83.4">D3</text>
<text x="41.1" y="84.8">26</text>
<text x="41.1" y="87.3">27</text>
<text x="46.2" y="85.9">D14</text>
<text x="46.2" y="88.5">D15</text>
<text x="54.7" y="88.5">RESET</text>
<text x="64.5" y="87.3">38</text>
<text x="98.2" y="87.3">1</text>
<text x="105.1" y="87.3">8</text>
<text x="173.9" y="85.9">GND</text>
<text x="181.3" y="84.8">G1*4</text>
<text x="227.7" y="87.3">2</text>
<text x="234.7" y="87.3">7</text>
<text x="253.2" y="89.9">WP</text>
<text x="253.7" y="87.3">CD</text>
<text x="259.5" y="88.5">CD</text>
<text x="227.7" y="92.4">3</text>
<text x="234.7" y="92.4">6</text>
<text x="255.6" y="95">3</text>
<text x="259.5" y="91">WP</text>
<text x="227.7" y="97.5">4</text>
<text x="234.7" y="97.5">5</text>
<text x="255.6" y="97.5">6</text>
<text x="259.5" y="96.1">GND</text>
<text x="259.5" y="98.6">GND</text>
<text x="75.3" y="105.1">5</text>
<text x="79.2" y="106.2">IN</text>
<text x="85.2" y="106.2">OUT</text>
<text x="92.4" y="105.1">1</text>
<text x="138.8" y="105.1">1</text>
<text x="138.8" y="107.7">2</text>
<text x="142.7" y="106.2">+5V</text>
<text x="169.3" y="105.1">3</text>
<text x="173.1" y="106.2">CLK</text>
<text x="174.1" y="103.7">VDD</text>
<text x="181.3" y="102.6">1</text>
<text x="181.3" y="107.7">2</text>
<text x="259.5" y="103.7">COM</text>
<text x="259.5" y="106.2">COM</text>
<text x="75.3" y="110.2">4</text>
<text x="79.2" y="111.3">EN FAULT</text>
<text x="94.4" y="110.2">3</text>
<text x="118.5" y="110.2">4</text>
<text x="125.5" y="110.2">5</text>
<text x="138.8" y="110.2">3</text>
<text x="138.8" y="112.7">4</text>
<text x="142.7" y="108.8">D-</text>
<text x="142.7" y="111.3">D+</text>
<text x="142.7" y="113.9">GND</text>
<text x="169.3" y="110.2">4</text>
<text x="173.1" y="111.3">DOUT</text>
<text x="173.9" y="113.9">GND</text>
<text x="175.9" y="108.8">LR</text>
<text x="181.3" y="112.7">G1*4</text>
<text x="259.5" y="108.8">COM</text>
<text x="259.5" y="111.3">COM</text>
<text x="75.3" y="115.3">2</text>
<text x="79.2" y="116.4">GND</text>
<text x="118.5" y="115.3">1</text>
<text x="125.5" y="115.3">8</text>
<text x="142.7" y="118.9">S</text>
<text x="118.5" y="122.9">2</text>
<text x="125.5" y="122.9">7</text>
<text x="142.7" y="121.5">S</text>
<text x="118.5" y="128">3</text>
<text x="125.5" y="128">6</text>
<text x="184.5" y="128">1</text>
<text x="191.5" y="128">8</text>
<text x="184.5" y="133.1">2</text>
<text x="191.5" y="133.1">7</text>
<text x="203.6" y="135.6">22</text>
<text x="208.7" y="136.7">CS</text>
<text x="224.9" y="136.7">VDD</text>
<text x="232.1" y="135.6">13</text>
<text x="184.5" y="138.1">3</text>
<text x="184.5" y="143.2">1</text>
<text x="191.5" y="138.1">6</text>
<text x="191.5" y="143.2">8</text>
<text x="203.6" y="138.1">23</text>
<text x="203.6" y="140.7">24</text>
<text x="204.8" y="143.2">9</text>
<text x="208.7" y="139.2">SCL/SCLK</text>
<text x="208.7" y="141.8">SDA/SDI</text>
<text x="222.6" y="139.2">VDDIO</text>
<text x="232.1" y="138.1">8</text>
<text x="55" y="145.7">2</text>
<text x="62" y="145.7">7</text>
<text x="79.2" y="145.7">10</text>
<text x="80.4" y="148.3">1</text>
<text x="84.3" y="149.4">SCL/SCLK</text>
<text x="84.3" y="146.9">CS</text>
<text x="98.2" y="149.4">VDDIO</text>
<text x="100.5" y="146.9">VDD</text>
<text x="107.7" y="145.7">5</text>
<text x="107.7" y="148.3">6</text>
<text x="203.6" y="148.3">12</text>
<text x="208.7" y="144.3">AD0/SDO</text>
<text x="208.7" y="149.4">INT</text>
<text x="220.3" y="146.9">REGOUT</text>
<text x="232.1" y="145.7">10</text>
<text x="55" y="150.8">4</text>
<text x="55" y="155.9">3</text>
<text x="62" y="150.8">5</text>
<text x="62" y="155.9">6</text>
<text x="79.3" y="150.8">11</text>
<text x="80.4" y="153.4">9</text>
<text x="84.3" y="154.5">SA1/MISO</text>
<text x="84.3" y="151.9">SDA/MOSI</text>
<text x="102.3" y="154.5">C1</text>
<text x="107.7" y="153.4">4</text>
<text x="184.5" y="150.8">4</text>
<text x="191.5" y="150.8">5</text>
<text x="203.8" y="150.8">11</text>
<text x="208.7" y="151.9">FSYNC</text>
<text x="224.7" y="151.9">GND</text>
<text x="232.1" y="150.8">18</text>
<text x="55" y="161">1</text>
<text x="62" y="161">8</text>
<text x="80.4" y="161">7</text>
<text x="99.4" y="159.6">RSV1</text>
<text x="107.7" y="158.4">2</text>
<text x="107.7" y="161">12</text>
<text x="159.1" y="158.4">2</text>
<text x="166.1" y="158.4">7</text>
<text x="55" y="166.1">1</text>
<text x="62" y="166.1">8</text>
<text x="80.4" y="163.5">8</text>
<text x="84.3" y="162.1">INT</text>
<text x="84.3" y="164.6">DRDY</text>
<text x="99.4" y="162.1">RSV2</text>
<text x="100.2" y="164.6">GND</text>
<text x="107.7" y="163.5">3</text>
<text x="159.1" y="163.5">3</text>
<text x="166.1" y="163.5">6</text>
<text x="55" y="171.1">4</text>
<text x="62" y="171.1">5</text>
<text x="159.1" y="168.6">4</text>
<text x="166.1" y="168.6">5</text>
<text x="55" y="176.2">3</text>
<text x="62" y="176.2">6</text>
<text x="55" y="181.3">2</text>
<text x="62" y="181.3">7</text>
</g>
</svg>
